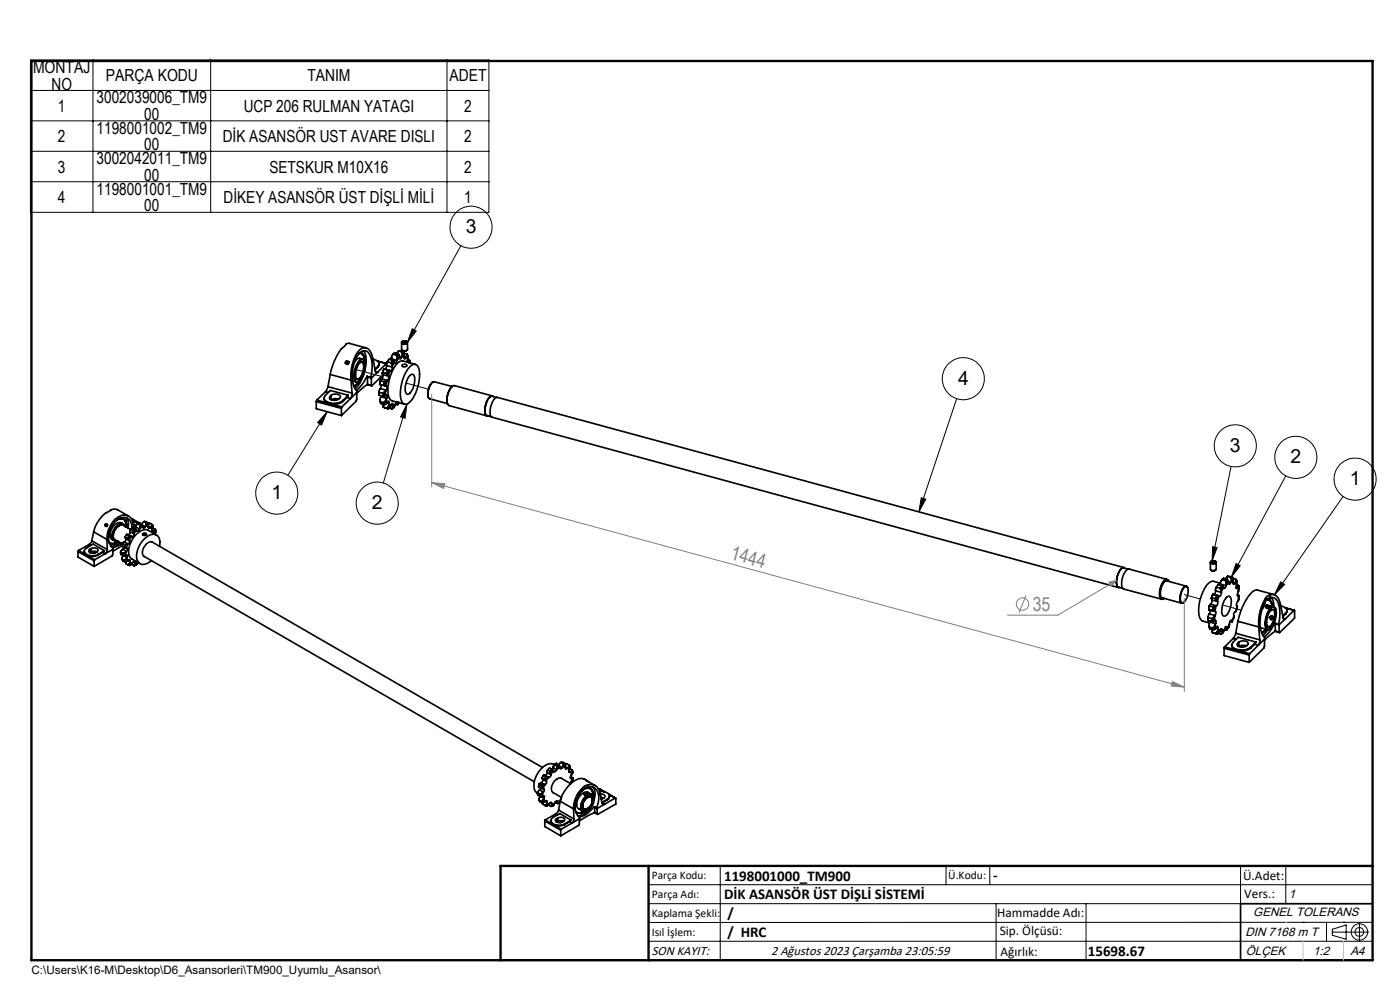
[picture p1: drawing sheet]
<svg xmlns="http://www.w3.org/2000/svg" width="297mm" height="210mm" viewBox="0 0 297 210" stroke-linecap="round" stroke-linejoin="round" font-family="sans-serif">
<g fill="none" stroke="#000" stroke-width=".35">
<path d="M70.1 79.4l4.4 1.2M70.1 79.4l-.5 2.6M73.3 77l.3 .3 .2-.1M73.4 76.7l.3-.2 .3 .3M73.4 76.7l-.1 .3M74 76.8l-.2 .4M74 76.9l-.3 .3M76.2 75a1.01 1.01 0 0 1 1.1 1.3v.2M76.3 74.9a1.13 1.13 0 0 1 1 1.4l.1 .4M76.3 77l.2-.2a.51 .51 0 0 1 .6 .1 .51 .51 0 0 1 .1 .6 3.4 3.4 0 0 1-1.2 3h-.2a1.88 1.88 0 0 1-.2-2.1l.4-1zM76.4 76.5a.67 .67 0 0 1 .9-.1 .67 .67 0 0 1 .2 .8v.3a4 4 0 0 1-1.5 3.5 .72 .72 0 0 1-.8-1l.1-1.2 .3-1zM76.8 76.8a2.14 2.14 0 0 1 .1 2.4 1.5 1.5 0 0 1-1.1 1.2"/>
<path d="M76.8 75a1.9 1.9 0 0 1 .5 1.6v-.1M76.9 76.2l-.6-.2a1.16 1.16 0 0 0-1.1 .9M77.1 74.4a5.8 5.8 0 0 1 .1 5l-.2 .4a5.8 5.8 0 0 1-1.7 2.6M77.3 76.5a.63 .63 0 0 0-.6-.4 .63 .63 0 0 0-.6 .6 4.6 4.6 0 0 0-.7 4.2l.4 .2 .3-.2M77.6 73.8l-3.8-1a7.2 7.2 0 0 0-3.1 4.4l-.6 2.2M77.9 79.8l-1.1 1.8-1.2 1.2M77.9 79.8l.8 .3M77.9 79.8l.1 .2M78 80v1.5M78 80l.8 .2M79.1 76.2a1.26 1.26 0 0 1 1.3 1.2l-.2 .3M79.7 78.8l.4 .1"/>
<path d="M80.1 76.6l1.9 .5M80.1 78.9a.34 .34 0 0 1-.4 0 .34 .34 0 0 1-.1-.3l-.5-2.5a2.48 2.48 0 0 0-1.6-2.3 3.2 3.2 0 0 0-2.5 2.7 9.8 9.8 0 0 0-.5 4.1M80.1 78.9l-1.3 1.3M80.2 76.7l1.8 .4M80.2 77.7l-.6 .6M80.2 77.7v.2M80.2 77.9l-.6 .6M80.4 77.2l-.2 .7M81.1 79.2l.1 .3M81.1 79.1h.1M81.2 79l-.1 .1M81.2 79l.8 .2"/>
<path d="M81.2 79.5v.5l-.2 .4M81.2 79.5l1.2 .3M81.2 79.5l-2.3 2.3M81.4 78.3h.2M81.4 78.3l-.3 .8M81.4 78.3h.1M81.5 78.3l-.3 .7M81.5 78.3l.7 .2M81.6 78.3l1.3 .4M82 79.2l.2 .2M82 77.1l-1.9 1.8M82 77.5l-.2 .7-.2 .1"/>
<path d="M82 77.5l1.2 .4M82.2 79.4l.2 .3M82.2 76.8l-.2 .7M82.2 76.8l.7 .2M82.2 78.5l-.2 .7M82.2 78.5l.2 .1M82.4 79.7v.1M82.4 79.8v.5l-.2 .4M82.4 78.6l-.2 .8M82.4 78.6h.4M82.8 78.6l-.4 1.1M82.8 78.6l.1 .1"/>
<path d="M82.9 77l.2 .2M83 76.1l-.1 .2M83 76.1l1.2 .3M83 75.9h.1M83 75.9v.2M83.1 77.2l.1 .5M83.2 77.9v.4l-.3 .4M83.2 77.7v.2M83.3 76.4l-.4 .6M83.3 76.4l.2 .1M83.3 76.4l-.8-.2-.3 .6M83.4 75.1l-.4 .8"/>
<path d="M83.4 75.1l.7 .2M83.5 76.5l-.4 .7M83.5 76.5l.2 .4M83.7 76.9l-.5 .8M84.1 75.3l.1 .4M84.2 76.4a.38 .38 0 0 1-.4 .6l-.1-.1M84.2 75.7v.5M84.2 76.2h.1M84.2 76.2v.2M84.5 75.1l-.4 .2M84.5 75.1l.1 .2M84.5 75.1l-.8-.2-.3 .2"/>
<path d="M84.5 74.5l-.3 .5M84.5 74.5l1.2 .2M84.5 74.5l.8 .2M84.6 75.3l-.4 .4M84.6 75.3l.2 .5M84.8 75.8l-.6 .4M84.8 75.8l.1 .4 .3-.4M84.8 75.6l.4 .2M85.2 72.7v1.4l.3 .3M85.3 72.5a.68 .68 0 0 1 1.1 .3 .74 .74 0 0 1-1.2-.2zM85.3 75.5h.5M85.3 75.5l-.1 .3"/>
<path d="M85.3 74.7v.3M85.3 75v.5M85.3 75h.4M85.3 74.7h.4M85.3 74.3l.2 .1M85.4 77.4a.66 .66 0 0 1 .9 .2 .56 .56 0 0 1-.5 .3 .56 .56 0 0 1-.5-.4zM85.4 72.4a.48 .48 0 0 1 .5-.1 .48 .48 0 0 1 .4 .4 .51 .51 0 0 1-.6 .2 .51 .51 0 0 1-.4-.4zM85.6 72.5v.3M85.7 74.7v.3M85.7 74.9l.6 .2M85.7 75l.1 .5M85.7 75.9h.4"/>
<path d="M85.8 75.5v.6l.1 .1 .2-.3M86 72.4l.1 .2-.1 .2-.6-.2 .2-.1M86 72.4l-.4 .1M86 72.4v.4M86.1 75.8l.4 .4M86.1 75.8v.1M86.3 75.1v.2M86.3 75.3l-.2 .5M86.3 75.3l.2 .4M86.3 75.1l.2 .6M86.3 74.3l-.4 .2-.4-.1M86.4 72.6l.1 1.5a.68 .68 0 0 1-1 .3"/>
<path d="M86.5 76.3l.4 .1M86.5 76.2l-.1 .6M86.5 75.7v.5M86.7 76.9h.1M86.9 76.4v.2M86.9 76.6l-.2 .3M86.9 76.4l.1 .6M86.9 76.6v.4M86.9 79.7a.59 .59 0 0 1 .8-.2 .59 .59 0 0 1 .3 .7l-.1 .8a3.3 3.3 0 0 1-1.3 2.6 .95 .95 0 0 1-.6-1.3l.2-1.2zM87 77.7a1.04 1.04 0 0 1 1.2-.4 1.04 1.04 0 0 1 .7 1.1 8.8 8.8 0 0 1-2.2 7.1 .98 .98 0 0 1-1.1 .1 .98 .98 0 0 1-.5-1 8.9 8.9 0 0 1 1.9-6.9zM88.1 77.3l-2.6-.7a2.04 2.04 0 0 0-1.9 1.5 8.7 8.7 0 0 0-1 6.3l.5 .6 2.7 .8M67.1 85.2l5.3 1.4"/>
<path d="M67.1 85.2v1.5l5.3 1.5M67.2 84.9l-.1 .3M67.2 84.9l2.7 .7M68.8 84.4a1.16 1.16 0 0 0 1.1 1.2M69.1 83.1l-1.9 1.8M69.1 83.1l.6 .1M69.6 82l-.5 1.1M69.6 82l5.1 1.4M69.9 85.6l2.6 .7M70 84.1v.5M70.2 83.9a1.36 1.36 0 0 1 2 .3 1.43 1.43 0 0 1-2.3 .2l.1-.3M70.2 83.9l-.2 .2"/>
<path d="M70.2 83.9v.9M70.8 84.6v.3M71.7 84.6l-.8 .3M71.8 84.7l-.7-.1-.8 .2M72.4 86.6v1.6M72.5 86.3l-.1 .3M72.7 85.2a3.3 3.3 0 0 1-2.8 .4M72.7 84.9v.3M73.6 84.3l.8 .2M73.6 84.3l-.9 .9M73.9 83.8l-3.8-1-1.1 1.1a.9 .9 0 0 0-.1 1 .9 .9 0 0 0 .8 .5 3.4 3.4 0 0 0 3-.5M73.9 83.8l-.3 .5"/>
<path d="M73.9 83.8l-1.2 1.1M74.4 84.5l-1.9 1.8M74.5 80.6l.2 2.8M74.7 83.4l-.1 .8-.2 .3M74.8 80.8l.8 .2M75.7 83.2l-.1 1.9-3.2 3.1M75.7 83.2l-1.3 1.3M76.1 80.9l-1 1M76.2 80.8l-.6 .8-.5 .3 .6-.5 .4-.5M77.9 81.6l1 .2M78 81.5l-2.3 2M78 81.5l.8 .3"/>
<path d="M78.7 80.1v-.5a5.5 5.5 0 0 0-.8-5.1 1.57 1.57 0 0 0-2.1 1 7.6 7.6 0 0 0-.4 7l.3 .4v.3M78.7 80.1l.1 .1M78.8 81.8h.1M78.8 80.2v1.6M80.4 83.2v.6l.8 .3M80.4 83.2l.8 .2M80.5 81.5l.3 .1M80.5 81.5h.1M80.6 81.5l.8 .2M80.6 85.2l.2 .4 .8 .2M80.6 85.2l.8 .2M80.7 82.4l-.3 .8"/>
<path d="M80.7 82.4l1.2 .4M80.7 80.7l-.1 .8M80.7 80.6h.1M80.7 80.6v.1M80.7 80.6l-.2 .9M80.7 80.7l.8 .3M80.8 81.6l.1 .3-.2 .5M80.8 81.6l1.2 .3M80.8 84.2l-.2 1M80.8 84.2l1.2 .3M80.9 84l-.1 .2M81 80.4l-.2 .2"/>
<path d="M81 80.4l1.2 .3M81.2 83.4v.7M81.2 85.8l.1 .6M81.3 86.4l1.1 .3M81.3 86.4l.8 .2M81.4 81.7l.2 .1M81.4 83.2l-.2 .2M81.4 83.2l.1 .8M81.4 85.4l.2 .4M81.5 84l-.3 .1M81.5 81l-.1 .7M81.6 81.8l.3 .1"/>
<path d="M81.6 85.2l-.2 .2M81.6 85.2l.2 .5M81.7 80.9l-.2 .1M81.7 80.9l-.1 .9M81.8 83.9l.1-.1a.42 .42 0 0 1 .1 .7M81.8 82.9v1M81.8 82.9l-.4 .3M81.8 83.9l-.3 .1M81.8 85.7l-.2 .1M81.9 81.9h.1M81.9 82.8l-.1 .1M82 84.7l.2 .7"/>
<path d="M82 84.7l-.4 .5M82 81.9l.1 .4-.2 .5M82 84.5v.2M82.1 80.8l-.2 1.1M82.1 80.8l-.4 .1M82.1 86.6l.3 .1M82.1 85.5l.5 .1M82.2 85.4l.3-.3 .1 .5M82.2 85.4l-.4 .3M82.2 80.7l-.1 .1M82.3 86.3l-.2 .3M82.3 86.3l.3 .2"/>
<path d="M82.5 85.8l.4 .3M82.5 85.8l-.2 .5M82.6 85.6l-.1 .2M82.6 86.6l.5 .1M82.6 86.5l-.2 .2M82.9 86.1l-.3 .4M83 85.8l.4 .1M83.3 86.5l-.2 .2M83.4 85.9v-.3h-.2l-.3 .5M83.4 86.1l-.1 .4M83.4 85.9v.2M83.6 86.4l-.3 .1"/>
<path d="M83.6 86.4l-.5 .3M83.9 85.8l-.5 .3M83.9 85.8l-.3 .6M83.9 85.8l.4 .1M84.1 85.3l-.2 .5M84.4 85.7l-.1 .2M84.4 85.4h.1M84.4 85.4v.3M84.6 85.4l-.2 .3M84.7 85.4l-.4 .5M91.8 81.1a3.4 3.4 0 0 0-.9 3.2M95.9 82l-3.8-1a1.84 1.84 0 0 0-1.2 1.8 1.43 1.43 0 0 0 .3 1.8l3.7 1"/>
<path d="M96 81.9a4 4 0 0 0-1 3.8M104.5 84l-8.1-2.2a2.22 2.22 0 0 0-1.4 1.9l-.1 .4a1.85 1.85 0 0 0 .4 1.9l8 2.2M104.6 84.1a.73 .73 0 0 0-1 .5l-.6 1.3a2.5 2.5 0 0 0 .2 2.3h.3M105.3 84.3l-.9-.2a1.49 1.49 0 0 0-1.2 1.4l-.1 .3a2.25 2.25 0 0 0 .2 2.4l.9 .2M16.5 117l3.5 1.9M16.5 117v1.2l3.5 1.9M16.7 116.8l-.2 .2M16.7 116.8l3.4 1.9M17.9 116.9a1.51 1.51 0 0 0 2 1.1l.9-.3M18.9 115.5l-2.2 1.3M18.9 115.5l.4 .2M19.1 116.5v.7"/>
<path d="M19.4 116.4a.87 .87 0 0 1 1.4 .4 1.18 1.18 0 0 1-2 .1l.3-.4M19.4 117.1l.4-.2 .7 .2M19.4 116.4l-.3 .1M19.4 116.4v.7M19.4 117.1l-.3 .1M19.5 114.7l-.2 .4-.4 .4M19.5 114.7l3.3 1.9M19.9 112.8l2.8 1.6M19.9 112.8l-.4 1.9M20 118.9v1.2M20.1 118.7l-.1 .2M20.2 117.2l-.3 .1"/>
<path d="M20.2 117v.2M20.5 117l-.3 .2M20.8 117.6v.1M21.8 117.1l-1 .6M21.8 117.1l.5 .4M22.2 116.8l-2.4-1.4-1.4 .8a.79 .79 0 0 0-.5 .9 .79 .79 0 0 0 .8 .6l.2 .1a2.53 2.53 0 0 0 1.9-.2M22.2 116.8l-.4 .3M22.2 116.8l-1.4 .8M22.3 111.4l.1 .2h.2M22.3 117.5l-2.2 1.2M22.5 111.1l.2 .1 .1 .1M22.5 111.1l-.2 .3"/>
<path d="M22.7 114.4l.1 2.2M22.8 116.6l-.2 .5-.3 .4M22.8 111.3l-.2 .3M23.2 115.2a1.61 1.61 0 0 0 1.9-.3l-.7 .3-.8 .1M23.6 115.3h.1M23.9 116.5v1.2l-.1 .2-3.8 2.2M23.9 116.5l-1.6 1M24 113.7l.3 .7 1.6 .9M25 110.2a1.19 1.19 0 0 1 1.3 .1 1.19 1.19 0 0 1 .5 1.2v.3M25 114.8a1.39 1.39 0 0 1-1.9 .2M25.2 111.5a2.52 2.52 0 0 0-1.2 2.2M25.2 110.1a1.23 1.23 0 0 1 1.3 .2 1.23 1.23 0 0 1 .3 1.3v.3"/>
<path d="M25.2 111.5h.1M25.4 115.1a2.97 2.97 0 0 1-1.9 .8M25.6 117.1v.5l.5 .3M25.6 117.1l.5 .3M25.8 115.3l-1.1 .6-1 .2M25.8 115.8l-1.9 1.2M25.9 118.6l.1 .3 .5 .3M25.9 118.6l.5 .3M25.9 115.2l-.1 .6 .5 .3M25.9 115.2l.5 .3M26 116.5l-.4 .6M26 116.5l.8 .4"/>
<path d="M26.1 117.4v.5M26.1 117.9h.2M26.1 117.9l-.2 .7M26.2 111.2a1.43 1.43 0 0 0-2.2 .5 2.07 2.07 0 0 0-.3 2.7l.5 .2M26.2 116.1l-.2 .4M26.3 116.1l.2 .1M26.3 117.9l.7 .4M26.3 117.3l-.2 .1M26.3 117.3v.6M26.4 118.9l.1 .3M26.4 114.9l-.5 .3M26.4 114.9l.8 .5"/>
<path d="M26.4 115.5l-.1 .6M26.4 115.5h.3M26.5 116.2l.3 .1M26.5 110.4h.1M26.5 113.9l.2 .4M26.5 118.8l-.1 .1M26.5 118.8l.3 .4M26.5 110.4l.3 .5v.9M26.5 111.7a.98 .98 0 0 0-.9-.6 .98 .98 0 0 0-.8 .6 2.31 2.31 0 0 0-.7 2.9l.7 .1M26.5 113.9l.5 .3M26.6 111.7a1 1 0 0 0-.9-.6 1 1 0 0 0-.9 .5l-.2 .2a2.35 2.35 0 0 0-.6 2.7l.4 .3 .4-.1M26.7 117.1v.7"/>
<path d="M26.7 115.5l-.2 .7M26.7 114.3l-.1 .4-.2 .2M26.7 117.1l-.4 .2M26.7 119.2v.3l.5 .3M26.7 114.3l.8 .4M26.7 117.8l.1-.1a.28 .28 0 0 1 .3 .3 .28 .28 0 0 1-.1 .3M26.7 117.8l-.4 .1M26.7 109.8a2.33 2.33 0 0 1 .5 2.2M26.8 119.2h-.3M26.8 116.3a.36 .36 0 0 1 .2 .3 .36 .36 0 0 1-.2 .3M26.8 116.9l-.1 .2M26.8 118.4l.3 .5"/>
<path d="M26.8 113.4l-.3 .5M26.8 113.4h.4M26.8 118.4l-.3 .4M26.8 113.4l.5 .3M27 118.3l-.2 .1M27 115.5l-.2 .8M27 114.2l.2 .2M27 115.5h-.3M27.1 118.9l.2-.1a.21 .21 0 0 1 .3 0 .21 .21 0 0 1 0 .3M27.1 118.9l-.3 .3M27.2 114.4l.2 .2M27.2 119.8l.3 .2 .2-.2"/>
<path d="M27.2 115.4l-.2 .1M27.2 113.4l.8 .4M27.2 118.9l.4 .2M27.3 109.5l-2.4-1.4a1.94 1.94 0 0 0-2 .5 6.6 6.6 0 0 0-3 4.2M27.3 119.7l-.1 .1M27.3 119.7l.4 .1M27.3 113.7l-.3 .5M27.3 113.7h.3M27.4 114.6l.1 .1M27.5 114.7l-.1 .5-.2 .2M27.5 119.3l.5 .2M27.5 119.3l-.2 .4"/>
<path d="M27.6 113.7l-.4 .7M27.6 113.7l.3 .1M27.6 119.1l-.1 .2M27.7 112.8l-.2 .4-.3 .2M27.7 112.8l.7 .5M27.7 112.3l-1.6-.9a1.92 1.92 0 0 0-2 1.8l-.1 .5M27.7 112.2v.6M27.7 112.2l.5 .3M27.9 113.8l-.5 .8M27.9 113.8h.1M27.9 119.7l.5 .3M28 119.5l-.3 .3"/>
<path d="M28 111.9a1.92 1.92 0 0 0-1.1-2 1.92 1.92 0 0 0-2.3 .6 4.5 4.5 0 0 0-1.1 5.3l.5 .5-.1 .2M28.1 110.2l1.2 .6M28.1 110.2h-.1M28.1 110.2l1 .6M28.2 112.5l.1 .2M28.2 110.8l1.3 .1M28.3 112.7l.1 .4M28.3 119.2l.3 .2M28.4 111.3l.6 .1M28.4 113.1v.2M28.4 113.3a.49 .49 0 0 1-.4 .5M28.5 112h.2"/>
<path d="M28.5 119.9l-.1 .1M28.5 112.1l-.2-.9a2.06 2.06 0 0 0-1.3-1.8 2.06 2.06 0 0 0-2.2 .5 5.7 5.7 0 0 0-2.1 4.5M28.6 119.5l-.1 .4M28.6 119.4a.23 .23 0 0 0-.2-.3 .23 .23 0 0 0-.2 .2l-.2 .2M28.6 112.1l-.4 .4M28.6 112.1l.2 .2M28.6 112.1l-.5-.2-.4 .3M28.6 119.4v.1M28.8 112.3l-.5 .4M28.8 112.3l.2 .2M28.8 111.8l-.2 .3M28.8 111.8l.8 .4"/>
<path d="M28.9 111.6h.1M28.9 111.6l-.1 .2M29 119.7l-.5 .2M29 119.7l-.6 .3M29 112.5l-.6 .6M29.1 111.1l-.2 .5M29.1 111.1l.5-.2 .5 .3M29.1 111.1l.6 .3M29.2 119.4l-.6 .1M29.2 119.4l-.2 .3M29.2 119.3v.1M29.6 112.2a.34 .34 0 0 1-.2 .4 .34 .34 0 0 1-.4-.1"/>
<path d="M29.7 111.4v.2M29.7 111.6v.5M29.7 112.1l-.1 .1M30.1 111.2l-.4 .2M30.1 111.2l.1 .2M30.2 111.4l-.5 .2M30.2 111.4l.1 .3M30.2 111.4l.6 .4M30.3 113.2a.36 .36 0 0 1 .5-.2 .36 .36 0 0 1 .2 .5 .38 .38 0 0 1-.5 .1 .38 .38 0 0 1-.2-.4zM30.3 111.7l-.6 .4M30.3 111.7v.2a.26 .26 0 0 0 .3 .1 .26 .26 0 0 0 .2-.2M30.6 110.6l-.5 .6"/>
<path d="M30.6 110.6l.9 .3M30.6 110.6l.5 .3M30.6 113.3h.3M30.6 113.3l-.2 .1v.2M30.6 113.3v.3M30.9 113.3v.2M30.9 111.6h.6M30.9 111.6l-.1 .2M31 111.2l-.1 .4M31 111.2h.5M31.1 110.9l-.1 .3M31.1 110.9h.4"/>
<path d="M31.1 113.4l-.5-.2-.3 .2M31.5 110.9v.3M31.5 111.7l.4 .2M31.5 111.6v.5l.4-.2M31.5 111.2v.4M31.5 111.1l.3-.1 .4 .3M32 111.8l.4 .4M32 111.8l-.1 .1M32.2 111.4l-.2 .4M32.2 111.4l.3 .3M32.2 111.3v.1M32.2 111.3l.3 .2v.2"/>
<path d="M32.2 112.6l.3 .1M32.4 112.2l-.1 .2a.23 .23 0 0 0-.1 .3 .23 .23 0 0 0 .3 0M32.4 112l.6 .3M32.5 111.7l-.1 .5M32.7 112.7l.1 .6 .2-.3M32.7 112.7h-.2M32.9 112.5l-.2 .2M32.9 112.5l.1 .5M33 112.3l-.1 .2M33 112.3v.7M33.2 113.5l-1.7-1a2.35 2.35 0 0 0-2.7 .9 4.4 4.4 0 0 0-1.2 4.8l2.1 1.3M33.8 115.9a1.82 1.82 0 0 0-1.1-2.6 4.4 4.4 0 0 0-3.6 3.5 1.98 1.98 0 0 0 1.1 2.9 2.63 2.63 0 0 0 1.9-.8"/>
<path d="M256.9 119.1a.64 .64 0 0 1 1.1 .3 .73 .73 0 0 1-1.2-.2zM256.9 119.1a.51 .51 0 0 1 .6-.2 .51 .51 0 0 1 .3 .4 .56 .56 0 0 1-.9-.1zM257.2 119.1l-.2 .1 .2 .2h.4M257.2 119.1h.4M257.2 119.1v.3M257.6 119.1l.1 .1-.1 .2M257.6 119.1v.3M258 119.3v1.4a.75 .75 0 0 1-1.2 0v-1.4M238.4 120.4l-132.8-36.1a1.46 1.46 0 0 0-1.3 1.3l-.3 .9a1.78 1.78 0 0 0 .4 2l132.9 36.1M238.6 120.5a.69 .69 0 0 0-1 .5l-.6 1.3a2.5 2.5 0 0 0 .2 2.3h.3M239.3 120.7l-.9-.2a1.62 1.62 0 0 0-1.2 1.4l-.1 .3a2.25 2.25 0 0 0 .2 2.4l.9 .2M247.5 122.9l-8-2.2a1.75 1.75 0 0 0-1.3 1.6l-.2 .6a1.88 1.88 0 0 0 .4 2l8 2.2"/>
<path d="M247.9 123.3a.55 .55 0 0 0-.5-.4 .55 .55 0 0 0-.6 .4l-.1 .2a3.8 3.8 0 0 0-.5 3.5l.4 .1 .3-.1M247.9 123.3a.55 .55 0 0 0-.5-.3 .55 .55 0 0 0-.5 .4l-.6 1a2.57 2.57 0 0 0 .2 2.7l.4-.2M251.2 124.6a.48 .48 0 0 1 .7-.1 .48 .48 0 0 1 .2 .6v.5a2.71 2.71 0 0 1-1.2 2.3 1.32 1.32 0 0 1-.4-1.7l.2-.8zM251.7 124.3l-4.2-1.1a1.79 1.79 0 0 0-1.2 1.7 1.71 1.71 0 0 0 .3 1.9l4.1 1.1M252 124.7a.45 .45 0 0 0-.5-.4 .45 .45 0 0 0-.4 .3l-.6 1.2a1.85 1.85 0 0 0 .2 2.1l.4-.1M256.3 131v.6l.8 .3M256.3 131l.8 .2M256.4 129.3l.2 .1M256.4 129.3h.1M256.4 129.3l.8 .2M256.5 133l.1 .4 .9 .2M256.5 133l.8 .2"/>
<path d="M256.5 130.2l-.2 .8M256.5 130.2l1.3 .4M256.6 128.5l-.2 .8M256.6 128.4v.1M256.6 128.4l-.2 .9M256.6 132.2l-.1 .8M256.6 128.5l.8 .3M256.6 128.4h.1M256.6 129.4l.1 .3-.2 .5M256.6 129.4l1.2 .3M256.7 132l1.2 .3M256.7 132l-.1 .2"/>
<path d="M256.7 131.8v.2M256.8 128.2l-.2 .2M256.8 128.2l1.3 .3M256.9 120.9l.5 .2 .5-.2M257 127l.1 .3M257 126.9h.1M257 126.8v.1M257 126.8l.8 .2M257.1 127.3l-.1 .6-.2 .3M257.1 131.2v.7M257.1 127.3l1.2 .3M257.1 133.6l.1 .6"/>
<path d="M257.2 134.2l1 .3M257.2 134.2l.8 .2M257.2 129.5l.2 .1M257.3 133.2l.2 .4M257.3 126.1l-.3 .7M257.3 126.1h.1M257.3 126.1h.2M257.3 126.1l-.3 .8M257.3 131l-.2 .2M257.3 131.8l-.2 .1M257.3 131v.8M257.3 126.1l.8 .2"/>
<path d="M257.4 128.8l-.2 .7M257.4 129.6l.3 .1M257.5 133l-.2 .2M257.5 133l.2 .5M257.5 126.1l1.2 .3M257.6 128.7l-.2 .9M257.6 128.7l-.2 .1M257.7 131.7l.1-.1a.37 .37 0 0 1 .3 .3 .37 .37 0 0 1-.2 .4M257.7 130.7v1M257.7 130.7l-.4 .3M257.7 131.7l-.4 .1M257.7 133.5l-.2 .1"/>
<path d="M257.7 129.7h.1M257.8 130.6l-.1 .1M257.8 132.5l.2 .7M257.8 132.5l-.3 .5M257.8 129.7l.2 .4-.2 .5M257.8 127l.2 .2M257.9 125.3l-.1 .6-.3 .2M257.9 132.3l-.1 .2M257.9 125.3l1.2 .4M258 128.6l-.3 1.1M258 128.6l-.4 .1M258 134.4l.2 .1"/>
<path d="M258 133.3l.4 .1M258 133.2l.3-.3 .1 .5M258 127.2l.2 .3M258 124.6l-.1 .7M258 133.2l-.3 .3M258 124.6l.8 .2M258.1 128.5l-.1 .1M258.1 126.3l-.3 .7M258.1 126.3l.2 .1M258.1 134.1l-.1 .3M258.1 134.1l.3 .2M258.2 127.5l.1 .1"/>
<path d="M258.3 127.6v.6l-.2 .3M258.3 126.4l-.3 .8M258.3 126.4h.3M258.4 133.6l.4 .3M258.4 133.6l-.3 .5M258.4 133.4v.2M258.4 134.4l.6 .1M258.4 134.3l-.2 .2M258.6 126.4l-.4 1.1M258.6 126.4h.1M258.8 133.9l-.4 .4M258.8 124.8l.1 .2"/>
<path d="M258.9 123.7l-1.4-.4a2.11 2.11 0 0 0-1.9 1.5 8.7 8.7 0 0 0-1 6.4l.5 .6 1.5 .3M258.9 123.9l-.1 .2M258.9 123.9l1.2 .3M258.9 133.6l.4 .1M258.9 125l.2 .5M259.1 125.5v.2M259.1 125.7l-.2 .6-.2 .1M259.1 134.3l-.1 .2M259.2 124.2l-.4 .6M259.2 124.2l.1 .1M259.2 124.2l-.8-.2-.4 .6M259.2 122.9l-.3 1"/>
<path d="M259.2 133.9l-.1 .4M259.2 122.9l.8 .2M259.3 133.7l-.2-.4-.3 .6M259.3 133.7l-.1 .2M259.3 124.3l-.4 .7M259.3 124.3l.3 .4M259.5 134.1l-.4 .2M259.5 134.1l-.5 .4M259.6 124.7l-.5 .8M259.7 137.5l5.3 1.5M259.7 137.5v1.6l5.3 1.4M259.8 133.6l-.6 .3"/>
<path d="M259.8 133.6l-.3 .5M259.8 137.2l-.1 .3M259.8 133.6l.4 .1M259.8 137.2l2.7 .7M260 123.1l.1 .4M260 133h.2M260.1 124.2a.39 .39 0 0 1-.5 .6v-.1M260.1 123.5v.5M260.1 124h.1M260.1 124v.2M260.2 133a.5 .5 0 0 0-.4 .6M260.2 133.5v.2"/>
<path d="M260.2 133l.1 .2M260.3 133.2h.1M260.3 133.2l-.1 .3M260.3 126.6a.57 .57 0 0 1 .7 0 .57 .57 0 0 1 .2 .7l-.1 1.4a2.29 2.29 0 0 1-1.4 2 1.5 1.5 0 0 1-.4-1.9l.3-1.2zM260.3 122.9l-.3 .2M260.3 122.9l.2 .2M260.3 122.9l-.7-.2-.4 .2M260.4 122.3l-.4 .5M260.4 122.3l1.1 .2M260.4 122.3l.8 .2M260.5 123.1l-.4 .4M260.5 123.1l.1 .5"/>
<path d="M260.6 123.6l.1 .3 .4-.3M260.6 123.6l-.5 .4M260.6 123.4l.5 .2M260.7 133l-.5 .5M260.7 133l-.5 .7M260.8 132.5l-.5 .7M260.8 132.5l-.1 .5M261 131.8l.3 .1M261.2 123.3h.4M261.2 123.3l-.1 .3M261.2 131.6h.1M261.2 122.5v.3"/>
<path d="M261.2 122.5h.3M261.2 131.6l-.3 .3-.1 .6M261.2 122.8v.5M261.2 122.8h.4M261.2 131.6l.1 .1M261.3 131.7l.1 .2M261.3 136.8a1.18 1.18 0 0 0 1.2 1.1M261.4 131.9h-.1M261.4 131.7l-.1 .2M261.5 122.5l.1 .3M261.5 122.7l.6 .2M261.6 122.8v.5"/>
<path d="M261.6 123.6l.3 .1M261.6 123.3v.6l.1 .1 .2-.3M261.6 135.4l-1.8 1.8M261.6 135.4l.7 .2M261.8 130.8l-.5 .9M261.8 130.8l-.4 1.1M262 123.6l.4 .4M262 123.6l-.1 .1M262.1 129.7a.84 .84 0 0 0-.3 1.1M262.1 122.9v.2M262.1 123.1l-.1 .5M262.1 123.1l.3 .4"/>
<path d="M262.1 122.9l.3 .6M262.1 134.3l-.5 1.1M262.1 134.3l5.2 1.4M262.3 124.7l.2 .1M262.3 124.1l.4 .1M262.4 124a.55 .55 0 0 0 0 .8h.1M262.4 128.6v.6l-.3 .5M262.4 128.6l-.3 1.1M262.4 123.5v.5M262.5 137.9l2.6 .8M262.5 126.2l.4 .1M262.6 124.7l.1 .8"/>
<path d="M262.6 124.7l-.1 .1M262.6 126.5h.1M262.6 136.4v.6M262.6 131.8l4.4 1.2M262.6 131.8l-.5 2.5M262.6 127.5l-.3 .7 .1 .4M262.7 125.5l-.2 .5 .1 .5M262.7 126.5l-.1 1M262.7 124.2v.2M262.7 124.4l-.1 .3M262.7 124.4l.2 .6M262.7 124.2l.2 .8"/>
<path d="M262.8 136.2a1.36 1.36 0 0 1 2 .3 1.43 1.43 0 0 1-2.3 .3l.1-.4M262.8 136.2v.9M262.8 136.2l-.2 .2M262.9 125l-.2 .5M262.9 126.3v.1M262.9 126.4l-.2 .1M262.9 126.4l-.3 1.1M262.9 126.3v.2M263.4 136.9v.4M264.3 137l-.9 .3M264.4 137h-.1a1.7 1.7 0 0 0-1.4 .2M265 139v1.5"/>
<path d="M265.1 138.7l-.1 .3M265.3 137.5a3.1 3.1 0 0 1-2.8 .4M265.3 137.3v.2M266.2 136.7l.7 .2M266.2 136.7l-.9 .8M266.5 136.2l-3.8-1-1.2 1.1a.89 .89 0 0 0 0 1 .89 .89 0 0 0 .8 .4 3.4 3.4 0 0 0 3-.4M266.5 136.2l-.3 .5M266.5 136.2l-1.2 1.1M266.9 136.9l-1.8 1.8M267 133l.3 2.7M267.3 135.7l-.1 .8-.3 .4M267.4 133.1l1.5 .5"/>
<path d="M268.3 135.6l-.2 1.8-3.1 3.1M268.3 135.6l-1.4 1.3M268.4 127.2a9.8 9.8 0 0 0-1.4 5.8M268.4 127.2v.7M268.4 127.9a7.9 7.9 0 0 0-.4 7l.3 .3v.4M268.4 127.5a.79 .79 0 0 1 .9-.1 .79 .79 0 0 1 .5 .7v.5M268.5 133.5l-.8 .7M268.6 133.5l-.9 .8 .9-.8M268.6 128.7h.1a.49 .49 0 0 1 .7 .2 .47 .47 0 0 1-.5 .2 .47 .47 0 0 1-.3-.4zM268.7 128.7v.3M268.7 128.8a.25 .25 0 0 1 .4-.2 .25 .25 0 0 1 .1 .3l-.3 .1zM268.9 133.6l-1 1.2"/>
<path d="M269 128.7l-.2 .2M269 128.7l.2 .2h-.4M269 128.9h-.1M269 128.9h.1M269 128.7v.2M269.2 128.7l.1 .3M269.3 126.3a1.44 1.44 0 0 1 2.1 1l.8 3.6a.32 .32 0 0 0 .1 .4 .32 .32 0 0 0 .4 0M269.3 126.3l-.7 .3-.2 .6M269.3 126.3l.2 .5M269.3 127.3l.4 .5 .2 .8a1.14 1.14 0 0 0-1.1-1.4l-.3 .2M269.3 127.3h.1M269.5 126.8l-.9 .3-.2 .8"/>
<path d="M269.5 126.8a1.45 1.45 0 0 1 1.8 1.4 8.1 8.1 0 0 1 0 4.2M269.5 129.7a.55 .55 0 0 1 .7-.4 .55 .55 0 0 1 .3 .7 3.4 3.4 0 0 1-1.2 3h-.2a1.8 1.8 0 0 1-.2-2zM269.5 129.1a.63 .63 0 0 1 .8-.3 .63 .63 0 0 1 .4 .7 4.3 4.3 0 0 1-1.5 4 .69 .69 0 0 1-.7-1v-.5a4.7 4.7 0 0 1 1-2.9zM269.7 126.7a2.88 2.88 0 0 1 .6 2M269.8 130.7a.39 .39 0 0 0-.3 .3 .39 .39 0 0 0 .3 .4M270.1 129.3a2.36 2.36 0 0 1-.1 2.7 1.02 1.02 0 0 1-1 .9l-.2-.2M270.2 128.7l-1.3-.4a1.42 1.42 0 0 0-1.1 .9M270.2 126.1l-3.5-.9a2.49 2.49 0 0 0-2 1.5l-1.1 2-1 3.1M270.4 132.2l-1 1.7-1.2 1.2M270.4 132.2l.9 .2M270.4 132.2l.1 .1M270.5 133.9l1 .3"/>
<path d="M270.5 133.9l-2.2 1.9M270.5 132.3v1.6M270.5 132.3l.9 .2M270.5 133.9l.9 .2M270.6 129.1a.62 .62 0 0 0-.6-.4 .62 .62 0 0 0-.6 .4 4.6 4.6 0 0 0-.8 4.3l.4 .2 .5-.2M271.3 132.4l.1 .1M271.4 134.1l.1 .1M271.4 132.5v1.6M271.7 128.5a1.26 1.26 0 0 1 1.3 1.2l-.2 .3M272.2 131.2l.5 .1M272.7 128.9l1.9 .6M272.7 131.3l-1.3 1.2"/>
<path d="M272.7 129l1.8 .5M272.8 130l-.7 .7M272.8 130v.2M272.8 130.2l-.7 .6M273 129.5l-.2 .7M274.5 129.5l.1 1.6-3.1 3.1M274.5 129.5l-1.8 1.8M114.1 168.2v.5l.4 .2M114.1 168.2l.4 .2M114.3 169.7l.2 .3 .5 .3M114.3 169.7l.5 .3M114.4 166.3l-.2 .6 .5 .3"/>
<path d="M114.4 166.3l.5 .3M114.5 167.6l-.4 .6M114.5 167.6l.8 .4M114.5 168.9h.3M114.5 168.4v.5M114.6 168.9l-.3 .8M114.7 167.1l-.2 .5M114.7 167.2h.2M114.7 168.9l.7 .4M114.8 168.4h-.3M114.8 168.4v.5M114.8 170l.2 .3"/>
<path d="M114.8 166l-.4 .3M114.8 166l.8 .4M114.9 166.6l-.2 .6M114.9 167.2l.4 .1M115 165l.1 .3M115 165l.5 .3M115 169.8l-.2 .2M115 169.8l.2 .4M115.1 162.8l-82.8-47.8a1.87 1.87 0 0 0-2 1.6 1.2 1.2 0 0 0 .3 1.4l82.7 47.8M115.1 166.6l-.2 .6M115.1 166.6h-.2M115.1 168.9l.2-.1a.27 .27 0 0 1 .2 .2 .27 .27 0 0 1-.1 .3"/>
<path d="M115.1 168.1v.8M115.1 165.3v.5l-.3 .2M115.1 168.1l-.3 .3M115.1 168.9h-.3M115.1 170.2v.4l.5 .3M115.1 165.3l.8 .5M115.2 170.2l-.2 .1M115.3 167.3a.35 .35 0 0 1 .2 .4 .35 .35 0 0 1-.2 .3M115.3 168l-.2 .1M115.3 164.5l-.3 .5M115.3 164.5h.3M115.3 164.5l.5 .2"/>
<path d="M115.3 169.5l.3 .5M115.3 169.5l-.3 .3M115.4 169.3l-.1 .2M115.5 165.3l.1 .1M115.5 166.5l-.2 .8M115.5 166.5l-.4 .1M115.6 174.2l3.4 1.9M115.6 174.2v1.1l3.4 2M115.6 170l.1-.1a.21 .21 0 0 1 .3 0 .21 .21 0 0 1 0 .3M115.6 165.4l.3 .3M115.6 170l-.4 .2M115.6 170.9l.4 .1 .2-.1"/>
<path d="M115.6 166.4l-.1 .1M115.6 164.5l.8 .4M115.6 170l.4 .2M115.7 173.9l-.1 .3M115.7 173.9l3.4 2M115.8 164.7l-.3 .6M115.8 164.7l.2 .1M115.8 170.7l-.2 .2M115.8 170.7l.4 .2M115.9 165.7v.1M115.9 165.8v.3l-.3 .3M116 170.3l.5 .3"/>
<path d="M116 164.8l-.4 .6M116 164.8l.3 .1M116 170.3l-.2 .4M116 170.2v.1M116.1 163.9l-.1 .4-.4 .2M116.1 163.9l.8 .5M116.2 163.3l-.1 .6M116.2 163.3l.5 .3M116.3 164.9l-.4 .8M116.3 164.9h.1M116.3 170.7l.6 .4M116.5 170.6l-.3 .3"/>
<path d="M116.7 163.6l.1 .2M116.7 170.2l.4 .2M116.8 163.8l.1 .4M116.9 164.4l-.2 .3-.3 .2M116.9 174.1a1.24 1.24 0 0 0 1.4 1.1l.8-.1 .7-.2M116.9 164.2v.2M116.9 170.9v.2M117.1 170.4a.23 .23 0 0 0-.3-.2 .23 .23 0 0 0-.2 .2l-.1 .2M117.1 170.6l-.2 .3M117.1 170.4v.2M117.1 163.2l-.4 .4M117.1 163.2l.1 .1"/>
<path d="M117.1 163.2l-.5-.3-.4 .4M117.2 163.3l-.4 .5M117.2 163.3l.3 .3M117.3 162.8l-.2 .4M117.3 162.8l.8 .5M117.3 162.7h.1M117.3 162.7v.1M117.4 170.8l-.5 .1M117.4 170.8l-.5 .3M117.5 163.6l-.6 .6M117.5 162.2a2.42 2.42 0 0 0-2.9 1.1 4.2 4.2 0 0 0-1 4.6l.5 .4M117.6 162.2l-.3 .5"/>
<path d="M117.6 162.2l.4-.3 .5 .3M117.6 162.2l.5 .2M117.7 170.4l-.6 .2M117.7 170.4l-.3 .4M117.8 170.1l.5 .4M117.9 172.6l-2.2 1.3M117.9 172.6l.4 .3M118.1 163.3l-.1 .1a.31 .31 0 0 1-.2 .3 .31 .31 0 0 1-.3-.1M118.1 169.9l.2 .1M118.1 173.7v.7M118.1 163.1h.1M118.1 162.4v.3"/>
<path d="M118.1 163.1v.2M118.1 162.7v.4M118.3 170a.39 .39 0 0 0-.5 0 .39 .39 0 0 0-.1 .4M118.3 170v.1M118.3 170.1h.1M118.3 170.1l.1 .2M118.4 170.3l-.1 .2M118.4 173.5a.92 .92 0 0 1 1.4 .4l-.1 .1a1.18 1.18 0 0 1-1.9 .1l.3-.4M118.4 174.2l.4-.1 .7 .1M118.4 173.5l-.3 .2M118.4 173.5v.7M118.4 174.2l-.3 .2"/>
<path d="M118.5 171.8l-.6 .8M118.5 171.8l3.2 1.9M118.5 162.2l-.4 .2M118.5 162.2l.1 .2M118.6 162.4l-.5 .3M118.6 162.4l.1 .4M118.6 162.4l.7 .4M118.7 162.8l.1 .1a.26 .26 0 0 0 .3 .2 .26 .26 0 0 0 .2-.3M118.7 162.8l-.6 .3M118.9 170l-.5 .3M118.9 170l-.6 .5M118.9 170l2.8 1.6"/>
<path d="M118.9 170l-.4 1.8M118.9 169.7l-.6 .4M119 176.1v1.2M119 161.7l-.4 .5M119 161.7h.4l.5 .3M119 161.7l.5 .3M119.1 175.9l-.1 .2M119.1 169.2l-.1 .3M119.2 174.3l-.3 .2M119.2 174.1v.2M119.4 162.7h.5M119.4 162.7l-.1 .1"/>
<path d="M119.5 174.2l-.3 .1M119.5 162v.2M119.5 162.2l-.1 .5M119.5 162.2h.4M119.5 162h.4M119.8 174.8v.1M119.9 162v.2M119.9 162.8l.4 .2M119.9 162.7v.1a.21 .21 0 0 0 .1 .3 .21 .21 0 0 0 .3-.1M119.9 162.2v.5M119.9 162.2l.3-.2 .5 .3M120.4 162.9l.4 .3"/>
<path d="M120.4 162.9l-.1 .1M120.7 162.5l-.3 .4M120.7 162.5l.3 .3M120.7 163.6l.3 .2M120.7 162.3v.2M120.7 162.3l.3 .3v.2M120.8 163.2a.34 .34 0 0 0-.2 .4 .34 .34 0 0 0 .3 .3l.1-.1M120.8 174.3l-1 .6M120.8 174.3l.5 .3M120.9 163.1h.1M120.9 163.1l.5 .3M121 162.8l-.2 .4"/>
<path d="M121 165l.1 .1M121 164.7l.6 .3M121.1 166.3l-2-1.2a2.07 2.07 0 0 0-2.1 2.3v.3l.3 .4 1.8 1M121.1 163.7l.1 .7M121.1 163.7l-.1 .1M121.1 174l-2.4-1.4-1.3 .8a.8 .8 0 0 0-.5 .9 .8 .8 0 0 0 .8 .6l.2 .1a2.65 2.65 0 0 0 1.9-.2M121.1 174l-.3 .3M121.1 165.1h.2M121.1 174l-1.3 .8M121.2 165.9l-.3 .2M121.2 164.4l-.1 .1a.3 .3 0 0 0-.2 .3 .3 .3 0 0 0 .2 .3M121.3 165.1l-.1 .8"/>
<path d="M121.3 174.6l-2.2 1.3M121.4 163.5l-.3 .2M121.4 163.5l.1 .5M121.4 163.4v.1M121.4 163.4l.1 .6M121.4 165.7l-.2 .2M121.5 164l-.3 .4M121.5 165l-.2 .1M121.5 165l-.1 .7M121.6 165h-.1M121.6 165l-.2 .7M121.7 171.6v2.1"/>
<path d="M121.7 173.7l-.1 .5-.3 .4M122.9 173.7v1.2l-.1 .2-3.8 2.2M122.9 173.7l-1.6 .9M123.5 167.7a4.4 4.4 0 0 0-.9 5.4l.4 .3-.1 .3M123.6 167.1a5.8 5.8 0 0 0-1.9 4.5M123.6 167.1l-.1 .6M123.6 167.6a1.26 1.26 0 0 1 1.5-.3 1.26 1.26 0 0 1 .7 1.4M123.6 171.4l.2 .2M123.7 167.5a1.3 1.3 0 0 1 1.6-.2 1.3 1.3 0 0 1 .5 1.5l-.3-1.3M123.8 172.1a1.34 1.34 0 0 1-1.7 0M123.9 172.1l-.7 .4h-.5M123.9 172.1a1.59 1.59 0 0 1-1.7 .2"/>
<path d="M124 168.3a.3 .3 0 0 1 .4-.1 .3 .3 0 0 1 .1 .4 .31 .31 0 0 1-.3 .1 .31 .31 0 0 1-.2-.4zM124 168.4l.4-.1 .1 .2-.2 .1zM124.1 168.4l-.1 .1 .1 .1M124.1 168.5h.1M124.1 168.4v.1M124.2 169.5a.81 .81 0 0 1 .7-.5 .81 .81 0 0 1 .7 .4 1.87 1.87 0 0 1-1.6 2.2 1.24 1.24 0 0 1 0-1.9zM124.2 169.1a1.09 1.09 0 0 1 1.7-.1 2.69 2.69 0 0 1-1.9 3.1 1.09 1.09 0 0 1-.6-1.7zM124.3 168.4h-.2M124.3 168.4l.1 .1-.3-.1M124.3 168.5h-.2M124.3 168.5h.1M124.3 168.4v.1"/>
<path d="M124.4 165.6l1.9 1M124.4 165.6l.2 .1M124.4 165.6a2.23 2.23 0 0 0-3 .4l-1.3 1.4a6.1 6.1 0 0 0-1.2 2.6M124.5 169.2a.75 .75 0 0 1 1-.2 .75 .75 0 0 1 .2 1 1.78 1.78 0 0 1-1.8 1.7 1.79 1.79 0 0 1 .6-2.5zM124.5 168.4h.1M124.5 168.4v.2M124.6 165.7h.1M124.6 171.5l-.4 .2-.3-.1M124.7 166.5a2 2 0 0 1 2.6 1.8l.4 2a.36 .36 0 0 0 .6 .3M124.7 166.5l-.7 .2-.4 .4M124.7 166.5l.2 .4M124.7 171.9a2.89 2.89 0 0 1-2.1 1.1"/>
<path d="M124.9 166.9l-.9 .2-.5 .6M124.9 166.9a1.97 1.97 0 0 1 2.1 2.4l-.5 2.1M125 171.3l-.8 .4-.3-.1M125.6 170.1l.1-.1a.74 .74 0 0 0-.8-1 1.88 1.88 0 0 0-1 2.6M125.6 168.6l-.8-.5a2.05 2.05 0 0 0-2.4 1.8 1.36 1.36 0 0 0 .4 1.6l.8 .5M125.7 169.7h.1M125.7 167a2.51 2.51 0 0 1 .3 2.6M126 171.1a4.2 4.2 0 0 1-3.2 2.1M126 171.1l.5 .3M126 171.1l.2 .1M126 169.5a.91 .91 0 0 0-.4-1 .91 .91 0 0 0-1.1 .3 2.73 2.73 0 0 0-1.1 3.1 .92 .92 0 0 0 1.3 0M126.2 172.4l-3.3 1.8"/>
<path d="M126.2 171.2v1.2M126.2 171.2l.5 .3M126.2 172.4l.5 .3M126.2 172.4l.6 .3M126.5 171.4l.2 .1M126.7 172.7h.1M126.7 171.5v1.2M127.1 167.3l1.2 .7M127.1 167.3l-.1 .1M127.1 167.3l1 .6M127.2 167.9h.1a1.62 1.62 0 0 1 2 1l-.5 .7M127.4 168.4a.6 .6 0 0 1 .7 .1 .6 .6 0 0 1 .1 .7l-.6 .3"/>
<path d="M127.5 169.1l.6 .2M127.8 170.3h-.1M127.8 170.3l.5 .3M128.3 170.6l-1.6 .9M128.8 169.7l-1 .6M128.8 169.6l-1.1 .6M128.8 169.6v.1M129.2 168.4l1.4 .9M129.2 168.5l1.3 .8M129.3 168.9l-.1 .4-.4 .4M130.5 169.3l.1 .1v1.2l-3.8 2.1M130.5 169.3l-2.2 1.3"/>
<path d="M291.2 191.7h-28v12M106.2 203.7h185"/>
<circle cx="269.7" cy="131" r=".36"/>
<circle cx="269.8" cy="131" r=".29"/>
</g>
<path d="M81.2 79.9l-5.6-1.5M90.9 82.6l-4.8-1.3M254.7 127.1l-3.4-1M263.3 129.4l-3.9-1.1M269.6 131.1l-.8-.2M269.6 129.5a.47 .47 0 0 1 .6-.1 .47 .47 0 0 1 .2 .5l-.1 1.3a1.84 1.84 0 0 1-1.3 1.7l-.2-.2" fill="none" stroke="#000" stroke-width=".21" stroke-dasharray="6.3 1.3 1.3 1.3 1.3 1.3"/>
<g fill="none" stroke="#808080" stroke-width=".21">
<path d="M91.6 83.6v19.6M91.6 102.4l2.8 .2-.3 1zM91.6 102.4l159.6 43.4M217.7 126.3l-1.5 3.7M235.2 123.5l1.7-.4-1.2 1.2zM236.9 123.1l-12.5 7.4h-10.7M251.2 127v19.6M248.7 144.6l2.5 1.2-2.7-.3z"/>
<circle cx="216.9" cy="128.1" r="1.31"/>
</g>
<g fill="none" stroke="#000" stroke-width=".21">
<path d="M6.5 12.7h97.2v32.3h-97.2zM6.5 19.2h97.2M19.7 12.7v32.3M44.7 12.7v32.3M94.8 12.7v32.3M6.5 25.6h97.2M6.5 32.1h97.2M6.5 38.6h97.2M97.8 52.1l-11.4 20.5M87.5 69.7l.8 .5-1.9 2.4zM69.4 87.3l-8.3 13.5M69.4 87.3l-1.2 2.9-.8-.6z"/>
<path d="M86.3 85.7l-5 16.7M86.3 85.7l-.4 3-.9-.3zM203 84.6l-8.1 24M261.2 98.9l-4.1 20.1M195.4 105.6l1 .3-1.5 2.7zM257.2 115.9l1 .3-1.1 2.8zM262.2 119.5l.9 .5-1.9 2.4zM272.8 101l-11.6 21.4M284.9 105.3l-14.5 20.9M271.7 123.4l.8 .6-2.1 2.2zM137.6 187.7h153.6M137.6 191.7h153.6"/>
<path d="M137.6 199.7h153.6M152.8 183.7v20M200.7 183.7v4M210 183.7v4M211.3 191.7v12M230.4 191.7v12M263.2 183.7v20M272.8 183.7v8M276.4 195.6h.1M281.4 195.6v4.1M282.6 197.7h7.8M282.6 197.1l3-.9v3l-3-.8z"/>
<path d="M285 195.6h.1M288.4 195.8v3.8M291.2 195.6l-153.6 .1"/>
<circle cx="99.9" cy="48.2" r="4.5"/>
<circle cx="204.3" cy="80.3" r="4.5"/>
<circle cx="262.1" cy="94.6" r="4.5"/>
<circle cx="274.9" cy="97" r="4.5"/>
<circle cx="58.7" cy="104.6" r="4.5"/>
<circle cx="80" cy="106.7" r="4.5"/>
<circle cx="287.5" cy="101.6" r="4.5"/>
<circle cx="288.4" cy="197.7" r="1.74"/>
<circle cx="288.4" cy="197.7" r=".93"/>
</g>
<path d="M6.7 12.9h284.5v190.8h-284.5zM137.6 183.7v20M291.2 183.7h-185v20" fill="none" stroke="#000" stroke-width=".5"/>
<path d="M272.8 195.6h.1M276.4 199.7v4M285 199.7v4" fill="none" stroke="#c0c0c0" stroke-width=".21"/>
<path d="M195.4 105.6l1 .3-1.5 2.7zM271.7 123.4l.8 .6-2.1 2.2zM69.4 87.3l-1.2 2.9-.8-.6zM86.3 85.7l-.4 3-.9-.3zM87.5 69.7l.8 .5-1.9 2.4zM262.2 119.5l.9 .5-1.9 2.4zM257.2 115.9l1 .3-1.1 2.8z" fill="#000"/>
<g fill="#808080">
<path d="M235.2 123.5l1.7-.4-1.2 1.2z"/>
<path d="M91.6 102.4l2.8 .2-.3 1zM248.7 144.6l2.5 1.2-2.7-.3z"/>
</g>
<g font-size="4.1">
<text x="98.8" y="49.5">3</text>
<text x="203.2" y="81.6">4</text>
<text x="260.9" y="95.9">3</text>
<text x="273.8" y="98.3">2</text>
<text x="57.6" y="105.9">1</text>
<text x="286.3" y="102.9">1</text>
<text x="78.9" y="108">2</text>
</g>
<g font-size="4.1" fill="#808080">
<text x="154.8" y="118.6" transform="rotate(15 154.8 118.6)">1444</text>
<text x="219.1" y="129.5">35</text>
</g>
<g font-size="3.5">
<text x="7" y="15.5">MONTAJ</text>
<text x="22.4" y="17.2">PARÇA KODU</text>
<text x="65.2" y="17.2">TANIM</text>
<text x="95.4" y="17.2">ADET</text>
<text x="10.9" y="19">NO</text>
<text x="12.3" y="23.7">1</text>
<text x="20.5" y="21.9">3002039006_TM9</text>
<text x="51.7" y="23.7">UCP 206 RULMAN YATAGI</text>
<text x="98.5" y="23.7">2</text>
<text x="20.5" y="28.4">1198001002_TM9</text>
<text x="30.6" y="25.5">00</text>
<text x="12.3" y="30.2">2</text>
<text x="20.5" y="34.8">3002042011_TM9</text>
<text x="30.6" y="31.9">00</text>
<text x="47.3" y="30.2">DİK ASANSÖR UST AVARE DISLI</text>
<text x="98.5" y="30.2">2</text>
<text x="12.3" y="36.6">3</text>
<text x="20.5" y="41.3">1198001001_TM9</text>
<text x="30.6" y="38.4">00</text>
<text x="57.2" y="36.6">SETSKUR M10X16</text>
<text x="98.5" y="36.6">2</text>
<text x="12.3" y="43.1">4</text>
<text x="30.6" y="44.8">00</text>
<text x="47.4" y="43.1">DİKEY ASANSÖR ÜST DİŞLİ MİLİ</text>
<text x="98.5" y="43.1">1</text>
</g>
<g font-size="3.2">
<text x="153.6" y="186.8">1198001000_TM900</text>
<text x="153.6" y="190.8">DİK ASANSÖR ÜST DİŞLİ SİSTEMİ</text>
<text x="210.7" y="186.6">-</text>
<text x="154.3" y="194.8">/</text>
<text x="154.3" y="198.8">/ HRC</text>
<text x="230.8" y="202.8">15698.67</text>
</g>
<g font-size="2.8">
<text x="263.7" y="186.7">Ü.Adet:</text>
<text x="263.9" y="190.5">Vers.:</text>
<text x="211.5" y="194.5">Hammadde Adı:</text>
<text x="138.3" y="202.6">SON KAYIT:</text>
<text x="163.6" y="202.6">2 Ağustos 2023 Çarşamba 23:05:59</text>
<text x="212.1" y="198.4">Sip. Ölçüsü:</text>
<text x="212.2" y="202.7">Ağırlık:</text>
</g>
<g font-size="2.6">
<text x="273.4" y="190.4">1</text>
<text x="265.9" y="194.4">GENEL TOLERANS</text>
<text x="264.2" y="198.5">DIN 7168 m T</text>
<text x="264.3" y="202.6">ÖLÇEK</text>
<text x="278.5" y="202.6">1:2</text>
<text x="286.5" y="202.6">A4</text>
</g>
<g font-size="2.5">
<text x="138.3" y="186.4">Parça Kodu:</text>
<text x="138.3" y="190.5">Parça Adı:</text>
<text x="201.2" y="186.5">Ü.Kodu:</text>
<text x="138.3" y="194.5">Kaplama Şekli:</text>
<text x="138.3" y="198.6">Isıl İşlem:</text>
<text x="6.7" y="206.7">C:\Users\K16-M\Desktop\D6_Asansorleri\TM900_Uyumlu_Asansor\</text>
</g>
</svg>
